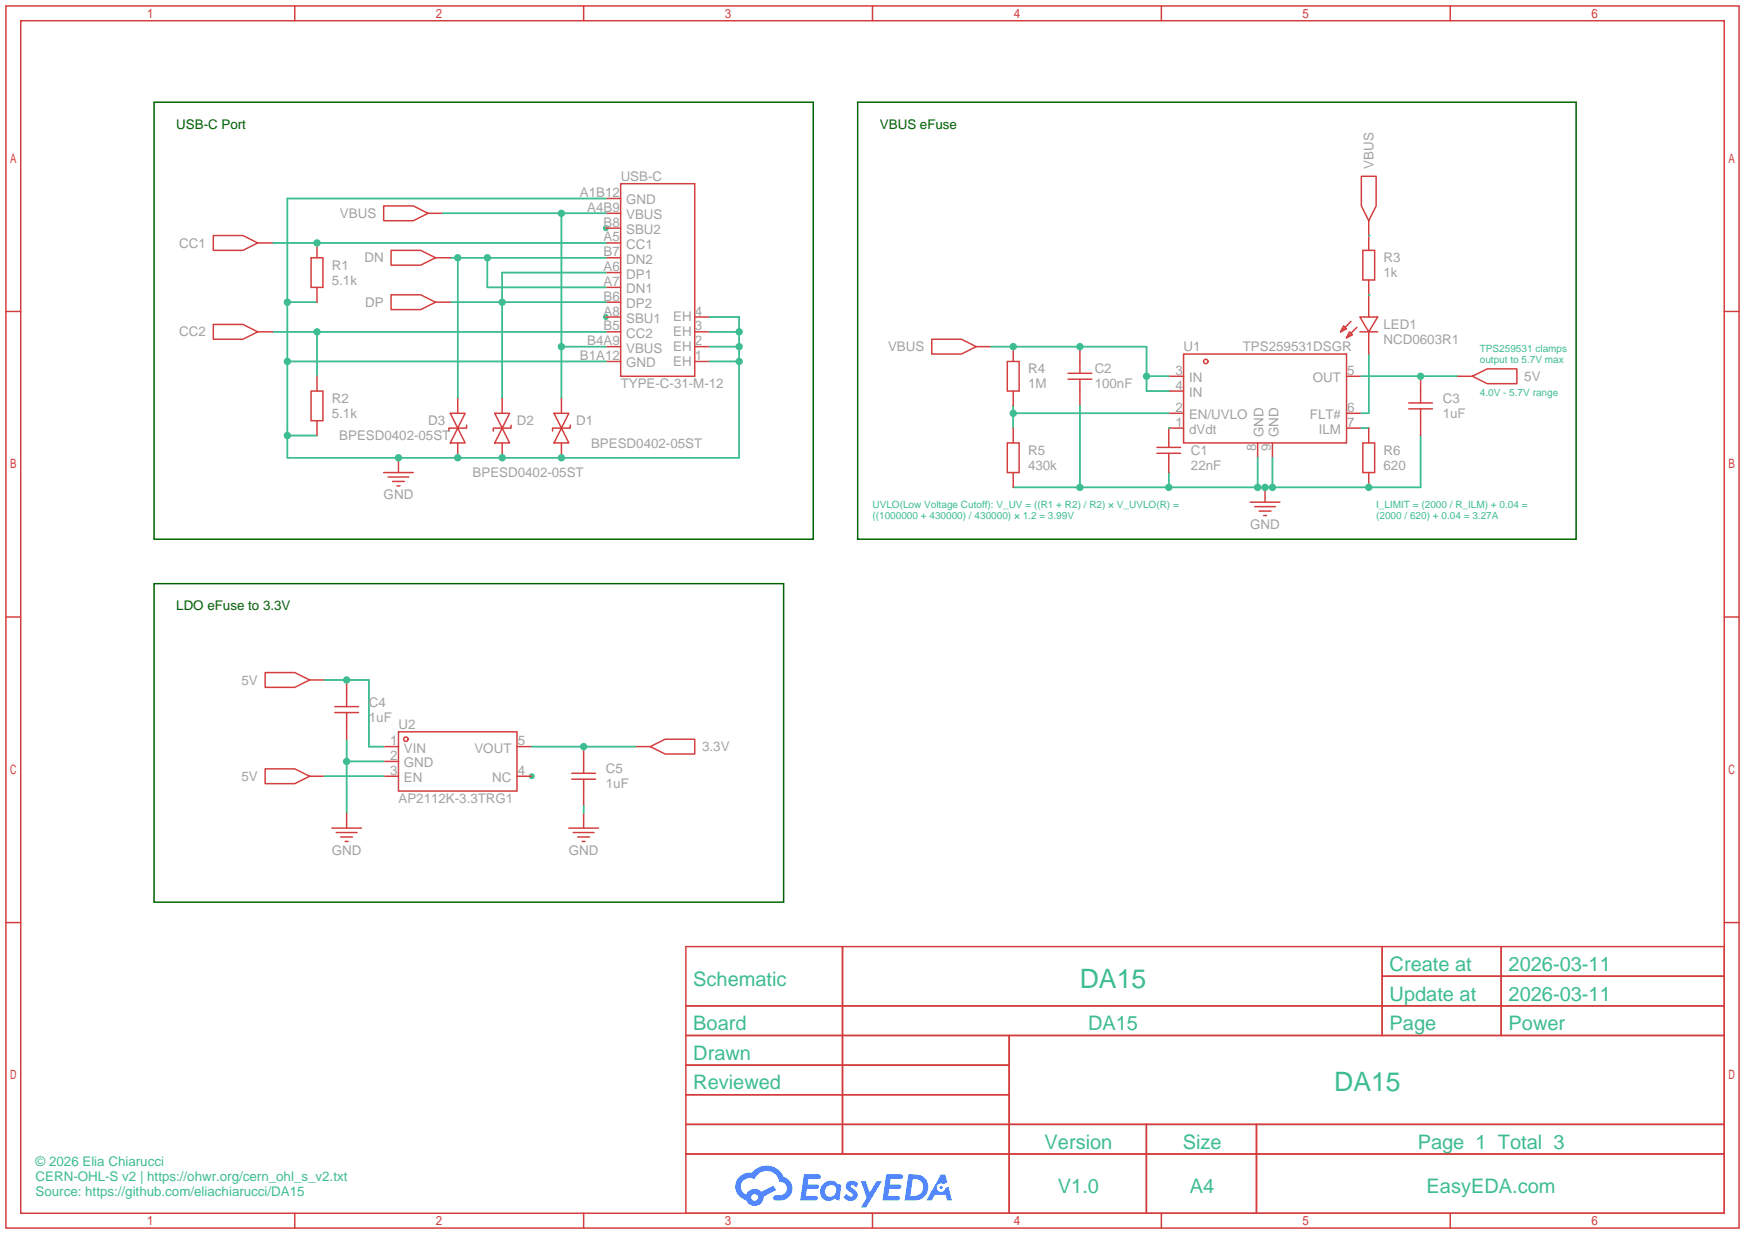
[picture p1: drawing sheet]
<svg xmlns="http://www.w3.org/2000/svg" width="299mm" height="212mm" viewBox="0 0 299 212" stroke-linecap="round" stroke-linejoin="round" font-family="sans-serif">
<g fill="#3dbd91">
<circle cx="103.9" cy="39.1" r=".51"/>
<circle cx="103.9" cy="54.4" r=".51"/>
<circle cx="91.2" cy="133.1" r=".51"/>
</g>
<g fill="none" stroke="#d43d3d" stroke-width=".25">
<path d="M1 1h297.2v209.6h-297.2zM3.6 3.6h292.1v204.4h-292.1zM50.5 1v2.6M100.1 1v2.6M149.6 1v2.6M199.1 1v2.6M248.7 1v2.6M1 53.4h2.6M295.7 53.4h2.5M1 105.8h2.6M295.7 105.8h2.5M1 158.2h2.6"/>
<path d="M295.7 158.2h2.5M117.6 162.3h178.1v45.7h-178.1zM117.6 172.5h178.1M117.6 177.5h178.1M144.5 162.3v35.6M173 177.5v30.5M237 162.3v15.2M237 167.4h58.7M257.4 162.3v15.2M117.6 182.6h55.4M117.6 192.8h178.1M117.6 187.7h55.4"/>
<path d="M117.6 197.9h178.1M196.6 192.8v15.2M215.4 192.8v15.2M50.5 208v2.6M100.1 208v2.6M149.6 208v2.6M199.1 208v2.6M248.7 208v2.6"/>
</g>
<g fill="#5487ff">
<path d="M145.3 202.7a1.3 1.3 0 0 1 1.9 .3l-.4 .6a.54 .54 0 0 0-.9-.2v.1a2.32 2.32 0 0 1 1.2 1.4 1.36 1.36 0 0 1-1.1 1 1.36 1.36 0 0 1-1.4-.6l.5-.6a.64 .64 0 0 0 .5 .5 .64 .64 0 0 0 .7-.3l-.2-.2a1.6 1.6 0 0 1-1.1-1.6z"/>
<path d="M147.6 202.5h.9l.6 2 1.2-2h.9l-2.7 4.6h-.9l1-1.7z"/>
<path d="M137.8 201.4h1.7a1.31 1.31 0 0 1 1.2 .2 .4 .4 0 0 1-.3 .5l-1.8 .1-.1 .9h1.6a.4 .4 0 0 1 .4 .4 .4 .4 0 0 1-.5 .4h-1.6l-.2 1.2h.8a1.23 1.23 0 0 1 1.2 .2 .39 .39 0 0 1-.4 .5h-2.6z"/>
<path d="M151.9 201.4h1.7a1.32 1.32 0 0 1 1.2 .2 .39 .39 0 0 1-.3 .5l-1.8 .1-.1 .9h1.6a.4 .4 0 0 1 .4 .4 .4 .4 0 0 1-.4 .4h-1.7l-.2 1.2h.8a1.23 1.23 0 0 1 1.2 .1 .39 .39 0 0 1-.4 .6h-2.6z"/>
<path d="M161.3 201.4h.8l.3 1.3-.6 .4a.75 .75 0 0 0-1.1 .3 .75 .75 0 0 0 .5 1 .75 .75 0 0 0 .9-.7l.5-.2 .6 2.3h-.8l-.3-.9h-1.8l-.5 .9h-1z"/>
<path d="M155.7 201.4l-.6 4.4h1.5a2.25 2.25 0 0 0 2.5-1.8 2.25 2.25 0 0 0-1.7-2.6zM156.5 202.1a1.5 1.5 0 0 1 1.8 1.6 1.5 1.5 0 0 1-1.9 1.4h-.3z"/>
<path d="M141.2 203a1.62 1.62 0 0 0-.4 2.1 1.62 1.62 0 0 0 2 .6l.4-.2 .3 .3h.4l.3-2.4-.1-.3-.5-.1a1.58 1.58 0 0 0-2.4 0zM141.8 203.5a.96 .96 0 0 1 1.4 0 .96 .96 0 0 1-.2 1.5 .95 .95 0 0 1-1.4-.1 .95 .95 0 0 1 .2-1.4z"/>
<path d="M126.8 201.8a2.37 2.37 0 0 0 1.1 4 1.54 1.54 0 0 0 1.8 1 1.54 1.54 0 0 0 1.2-1.6l2.2-1.1-.5-.8-2 1a1.57 1.57 0 0 0-2.7 .5 1.5 1.5 0 0 1-.7-2.1 1.5 1.5 0 0 1 2.2-.5 2.23 2.23 0 0 1 2.3-1.4 2.23 2.23 0 0 1 2 1.8 1.16 1.16 0 0 1 1.2 1.1 1.16 1.16 0 0 1-1.1 1.2h-.7a.47 .47 0 0 0-.5 .4 .47 .47 0 0 0 .4 .5 2.23 2.23 0 0 0 2.3-.6 2.23 2.23 0 0 0 .4-2.3 2.16 2.16 0 0 0-1.3-1.1 3.2 3.2 0 0 0-5.5-.7l-1.1 .1zM128.8 205.3a.6 .6 0 0 1 1.2 0 .6 .6 0 0 1-1.2 0z"/>
<circle cx="161.4" cy="203.6" r=".28"/>
</g>
<g fill="none" stroke="#d43d3d" stroke-width=".25">
<path d="M65.8 35.3h5.1l2.5 1.3-2.5 1.2h-5.1zM73.4 36.6h2.5M103.9 34h2.5M103.9 36.6h2.5M103.9 39.1h2.5M106.4 31.5h12.7v33h-12.7zM233.4 30.2h2.6v5.1l-1.3 2.5-1.3-2.5zM234.7 37.8v5.1M36.6 40.4h5.1l2.5 1.3-2.5 1.2h-5.1zM36.6 55.6h5.1l2.5 1.3-2.5 1.3h-5.1zM44.2 41.7h2.5M44.2 56.9h2.5"/>
<path d="M53.3 44.2h2.1v5.1h-2.1zM54.4 41.7v2.5M54.4 49.3v2.5M67.1 42.9h5l2.6 1.3-2.6 1.3h-5zM67.1 50.5h5l2.6 1.3-2.6 1.3h-5zM74.7 44.2h2.5M74.7 51.8h2.5M103.9 41.7h2.5M103.9 44.2h2.5M103.9 46.7h2.5M103.9 49.3h2.5M103.9 51.8h2.5"/>
<path d="M103.9 54.4h2.5M103.9 56.9h2.5M103.9 59.4h2.5M119.1 54.4h2.6M119.1 56.9h2.6M119.1 59.4h2.6M159.8 58.2h5l2.6 1.2-2.6 1.3h-5zM167.4 59.4h2.5M173.7 59.4v2.6M185.2 59.4v4.6M230.4 55.9l.5 .5-1 .5zM231.4 56.9l.5 .5-1 .5z"/>
<path d="M231.6 55.1l-1.7 1.8M232.7 56.1l-1.8 1.8M233.2 54.4h3l-1.5 2.5zM233.2 56.9h3M233.7 42.9h2v5.1h-2zM234.7 48v6.4M234.7 56.9v3.8M53.3 67.1h2.1v5h-2.1zM54.4 64.5v2.6M54.4 72.1v2.6M68.3 78.5v2.5M77.2 70.9h2.6l-1.3 2.5z"/>
<path d="M78.5 73.4l1.3 2.5h-2.6zM78.5 68.3v2.6M78.5 75.9v2.6M80 72.9v.5h-3v.5M84.8 70.9h2.6l-1.3 2.5zM86.1 73.4l1.3 2.5h-2.6zM86.1 68.3v2.6M86.1 75.9v2.6M87.6 72.9v.5h-3v.5M95 70.9h2.5l-1.2 2.5zM96.3 73.4l1.2 2.5h-2.5zM96.3 68.3v2.6"/>
<path d="M96.3 75.9v2.6M97.8 72.9v.5h-3.1v.5M103.9 62h2.5M119.1 62h2.6M172.7 62h2.1v5.1h-2.1zM172.7 75.9h2.1v5.1h-2.1zM173.7 67.1v2.5M173.7 73.4v2.5M183.1 65h4.1M183.1 64h4.1M185.2 65v4.6M198.4 76.7h4"/>
<path d="M198.4 77.7h4M200.4 70.9h2.5M200.4 64.5h2.5M200.4 67.1h2.5M200.4 77.7v3.3M202.9 60.7h28v15.2h-28zM202.9 73.4h-2.5v3.3M215.6 75.9v2.6M218.2 75.9v2.6M230.9 73.4h2.5M230.9 70.9h2.5M230.9 64.5h2.5"/>
<path d="M233.7 75.9h2v5.1h-2zM234.7 73.4v2.5M241.6 69.1h4M241.6 70.1h4M243.6 64.5v4.6M243.6 70.1v4.6M249.9 64.5h2.6M252.5 64.5l2.5-1.3h5.1v2.6h-5.1zM65.8 81h5.1M66.5 81.8h3.6M67.3 82.5h2M68.1 83.3h.5"/>
<path d="M173.7 81v2.6M214.4 86.1h5.1M215.1 86.9h3.6M215.9 87.6h2M216.7 88.4h.5M216.9 83.6v2.5M234.7 81v2.6M45.5 115.3h5l2.6 1.3-2.6 1.3h-5zM53.1 116.6h2.5M59.4 116.6v4.6M45.5 131.8h5l2.6 1.3-2.6 1.3h-5zM53.1 133.1h2.5"/>
<path d="M57.4 121.2h4.1M57.4 122.2h4.1M59.4 122.2v4.5M59.4 139.4v2.6M65.8 128h2.5M65.8 130.6h2.5M65.8 133.1h2.5M68.3 125.5h20.3v10.1h-20.3zM88.6 128h2.6M88.6 133.1h2.6M98 132.6h4.1M98 133.6h4.1"/>
<path d="M100.1 128v4.6M100.1 133.6v4.6M100.1 139.4v2.6M109 128h2.5M111.5 128l2.5-1.3h5.1v2.6h-5.1zM56.9 142h5.1M57.7 142.7h3.5M58.4 143.5h2.1M59.2 144.3h.5M97.5 142h5.1M98.3 142.7h3.6M99.1 143.5h2"/>
<path d="M99.8 144.3h.5"/>
<circle cx="206.8" cy="62" r=".38"/>
<circle cx="69.6" cy="126.7" r=".38"/>
</g>
<g fill="none" stroke="#3dbd91" stroke-width=".25">
<path d="M75.9 36.6h28M96.3 36.6v31.7M103.9 34h-54.6v44.5h77.4v-24.1h-5M46.7 56.9h57.2M46.7 41.7h57.2M49.3 51.8h5.1M54.4 56.9v7.6M77.2 51.8h26.7M77.2 44.2h26.7M78.5 44.2v24.1M83.6 44.2v5.1h20.3M96.3 59.4h7.6"/>
<path d="M103.9 46.7h-17.8v21.6M121.7 56.9h5M121.7 59.4h5M169.9 59.4h26.7v7.7h3.8M234.7 50.5h.1M234.7 40.4h.1M49.3 62h54.6M49.3 74.7h5.1M121.7 62h5M173.7 69.6v3.8M173.7 70.9h26.7M185.2 69.6v14"/>
<path d="M196.6 64.5h3.8M200.4 73.4h.1M215.6 78.5v5.1M218.2 78.5v5.1M233.4 64.5h16.5M233.4 73.4h1.3M234.7 60.7v10.2h-1.3M243.6 74.7v8.9h-69.9M200.4 81v2.6M55.6 116.6h7.6v11.4h2.6M55.6 133.1h10.2M59.4 126.7v12.7"/>
<path d="M59.4 130.6h6.4M91.2 128h17.8M100.1 138.2v1.2"/>
</g>
<path d="M26.4 17.5h113v75h-113zM147.1 17.5h123.2v75h-123.2zM26.4 100.1h108v54.6h-108z" fill="none" stroke="#060" stroke-width=".25"/>
<g fill="#3dbd91">
<circle cx="86.1" cy="51.8" r=".63"/>
<circle cx="83.6" cy="44.2" r=".63"/>
<circle cx="78.5" cy="44.2" r=".63"/>
<circle cx="54.4" cy="56.9" r=".63"/>
<circle cx="54.4" cy="41.7" r=".63"/>
<circle cx="49.3" cy="51.8" r=".63"/>
<circle cx="49.3" cy="62" r=".63"/>
<circle cx="49.3" cy="74.7" r=".63"/>
<circle cx="68.3" cy="78.5" r=".63"/>
<circle cx="78.5" cy="78.5" r=".63"/>
<circle cx="86.1" cy="78.5" r=".63"/>
<circle cx="96.3" cy="78.5" r=".63"/>
<circle cx="126.7" cy="62" r=".63"/>
<circle cx="126.7" cy="59.4" r=".63"/>
<circle cx="126.7" cy="56.9" r=".63"/>
<circle cx="96.3" cy="36.6" r=".63"/>
<circle cx="96.3" cy="59.4" r=".63"/>
<circle cx="196.6" cy="64.5" r=".63"/>
<circle cx="185.2" cy="59.4" r=".63"/>
<circle cx="173.7" cy="59.4" r=".63"/>
<circle cx="185.2" cy="83.6" r=".63"/>
<circle cx="200.4" cy="83.6" r=".63"/>
<circle cx="215.6" cy="83.6" r=".63"/>
<circle cx="216.9" cy="83.6" r=".63"/>
<circle cx="218.2" cy="83.6" r=".63"/>
<circle cx="234.7" cy="83.6" r=".63"/>
<circle cx="173.7" cy="70.9" r=".63"/>
<circle cx="243.6" cy="64.5" r=".63"/>
<circle cx="59.4" cy="116.6" r=".63"/>
<circle cx="59.4" cy="130.6" r=".63"/>
<circle cx="100.1" cy="128" r=".63"/>
</g>
<g font-size="4.6" fill="#3dbc91">
<text x="185.1" y="169.3">DA15</text>
<text x="228.8" y="187.1">DA15</text>
</g>
<g font-size="3.4" fill="#3dbc91">
<text x="238.3" y="166.5">Create at</text>
<text x="258.7" y="166.5">2026-03-11</text>
<text x="118.9" y="169">Schematic</text>
<text x="238.3" y="171.6">Update at</text>
<text x="258.7" y="171.6">2026-03-11</text>
<text x="118.9" y="176.6">Board</text>
<text x="186.6" y="176.6">DA15</text>
<text x="238.3" y="176.6">Page</text>
<text x="258.7" y="176.6">Power</text>
<text x="118.9" y="181.7">Drawn</text>
<text x="118.9" y="186.8">Reviewed</text>
<text x="179.1" y="197">Version</text>
<text x="202.8" y="197">Size</text>
<text x="243.1" y="197">Page 1 Total 3</text>
<text x="181.4" y="204.6">V1.0</text>
<text x="204" y="204.6">A4</text>
<text x="244.6" y="204.6">EasyEDA.com</text>
</g>
<g font-size="2.3" fill="#060">
<text x="30.2" y="22.1">USB-C Port</text>
<text x="150.9" y="22.1">VBUS eFuse</text>
<text x="30.2" y="104.7">LDO eFuse to 3.3V</text>
</g>
<g font-size="2.3" fill="#a2a2a2">
<text x="235.5" y="29" transform="rotate(-90 235.5 29)">VBUS</text>
<text x="99.4" y="33.8">A1B12</text>
<text x="106.4" y="31">USB-C</text>
<text x="107.4" y="35.1">GND</text>
<text x="58.3" y="37.4">VBUS</text>
<text x="100.7" y="36.3">A4B9</text>
<text x="103.5" y="38.9">B8</text>
<text x="103.5" y="41.4">A5</text>
<text x="107.4" y="37.6">VBUS</text>
<text x="107.4" y="40.1">SBU2</text>
<text x="30.7" y="42.4">CC1</text>
<text x="56.9" y="46.3">R1</text>
<text x="62.5" y="45">DN</text>
<text x="103.5" y="43.9">B7</text>
<text x="103.5" y="46.5">A6</text>
<text x="107.4" y="42.7">CC1</text>
<text x="107.4" y="45.2">DN2</text>
<text x="107.4" y="47.8">DP1</text>
<text x="237.2" y="45">R3</text>
<text x="237.2" y="47.5">1k</text>
<text x="56.9" y="48.8">5.1k</text>
<text x="62.6" y="52.6">DP</text>
<text x="103.5" y="49">A7</text>
<text x="103.5" y="51.6">B6</text>
<text x="107.4" y="50.3">DN1</text>
<text x="107.4" y="52.8">DP2</text>
<text x="30.7" y="57.7">CC2</text>
<text x="100.7" y="59.2">B4A9</text>
<text x="103.5" y="54.1">A8</text>
<text x="103.5" y="56.6">B5</text>
<text x="107.4" y="55.4">SBU1</text>
<text x="107.4" y="57.9">CC2</text>
<text x="115.4" y="55.1">EH</text>
<text x="115.4" y="57.7">EH</text>
<text x="119.1" y="54.1">4</text>
<text x="119.1" y="56.6">3</text>
<text x="119.1" y="59.2">2</text>
<text x="237.2" y="56.4">LED1</text>
<text x="237.2" y="59">NCD0603R1</text>
<text x="99.4" y="61.7">B1A12</text>
<text x="107.4" y="60.5">VBUS</text>
<text x="107.4" y="63">GND</text>
<text x="115.4" y="60.2">EH</text>
<text x="115.4" y="62.7">EH</text>
<text x="119.1" y="61.7">1</text>
<text x="152.3" y="60.2">VBUS</text>
<text x="176.3" y="64">R4</text>
<text x="187.7" y="64">C2</text>
<text x="201.5" y="64.3">3</text>
<text x="202.9" y="60.2">U1</text>
<text x="203.9" y="65.5">IN</text>
<text x="213.1" y="60.2">TPS259531DSGR</text>
<text x="225.1" y="65.5">OUT</text>
<text x="231" y="64.3">5</text>
<text x="261.4" y="65.3">5V</text>
<text x="56.9" y="69.1">R2</text>
<text x="56.9" y="71.7">5.1k</text>
<text x="106.4" y="66.6">TYPE-C-31-M-12</text>
<text x="176.3" y="66.6">1M</text>
<text x="187.7" y="66.6">100nF</text>
<text x="201.5" y="70.6">2</text>
<text x="201.5" y="66.8">4</text>
<text x="203.9" y="71.9">EN/UVLO</text>
<text x="203.9" y="68.1">IN</text>
<text x="224.6" y="71.9">FLT#</text>
<text x="231" y="70.6">6</text>
<text x="247.4" y="69.1">C3</text>
<text x="247.4" y="71.7">1uF</text>
<text x="58.2" y="75.5">BPESD0402-05ST</text>
<text x="73.4" y="72.9">D3</text>
<text x="88.6" y="72.9">D2</text>
<text x="98.8" y="72.9">D1</text>
<text x="101.3" y="76.7">BPESD0402-05ST</text>
<text x="201.5" y="73.2">1</text>
<text x="203.9" y="74.4">dVdt</text>
<text x="215.4" y="77.3" transform="rotate(-90 215.4 77.3)">8</text>
<text x="216.7" y="75" transform="rotate(-90 216.7 75)">GND</text>
<text x="217.9" y="77.3" transform="rotate(-90 217.9 77.3)">9</text>
<text x="219.2" y="75" transform="rotate(-90 219.2 75)">GND</text>
<text x="226.1" y="74.4">ILM</text>
<text x="231" y="73.2">7</text>
<text x="81" y="81.8">BPESD0402-05ST</text>
<text x="176.3" y="78">R5</text>
<text x="176.3" y="80.5">430k</text>
<text x="204.2" y="78">C1</text>
<text x="204.2" y="80.5">22nF</text>
<text x="237.2" y="78">R6</text>
<text x="237.2" y="80.5">620</text>
<text x="65.8" y="85.6">GND</text>
<text x="214.4" y="90.7">GND</text>
<text x="41.4" y="117.4">5V</text>
<text x="63.2" y="121.2">C4</text>
<text x="63.2" y="123.7">1uF</text>
<text x="68.3" y="125">U2</text>
<text x="66.9" y="127.8">1</text>
<text x="66.9" y="130.3">2</text>
<text x="69.3" y="129">VIN</text>
<text x="69.3" y="131.6">GND</text>
<text x="81.4" y="129">VOUT</text>
<text x="88.8" y="127.8">5</text>
<text x="120.4" y="128.8">3.3V</text>
<text x="41.4" y="133.9">5V</text>
<text x="66.9" y="132.8">3</text>
<text x="68.3" y="137.7">AP2112K-3.3TRG1</text>
<text x="69.3" y="134.1">EN</text>
<text x="84.4" y="134.1">NC</text>
<text x="88.8" y="132.8">4</text>
<text x="103.9" y="132.6">C5</text>
<text x="103.9" y="135.2">1uF</text>
<text x="56.9" y="146.6">GND</text>
<text x="97.5" y="146.6">GND</text>
</g>
<g font-size="2.3" fill="#3dbc91">
<text x="6.1" y="199.9">© 2026 Elia Chiarucci</text>
<text x="6.1" y="202.5">CERN-OHL-S v2 | https://ohwr.org/cern_ohl_s_v2.txt</text>
<text x="6.1" y="205">Source: https://github.com/eliachiarucci/DA15</text>
</g>
<g font-size="1.7" fill="#3dbc91">
<text x="253.7" y="60.3">TPS259531 clamps</text>
<text x="253.7" y="62.3">output to 5.7V max</text>
<text x="253.7" y="68">4.0V - 5.7V range</text>
<text x="149.6" y="87">UVLO(Low Voltage Cutoff): V_UV = ((R1 + R2) / R2) × V_UVLO(R) =</text>
<text x="149.6" y="88.9">((1000000 + 430000) / 430000) × 1.2 = 3.99V</text>
<text x="236" y="87">I_LIMIT = (2000 / R_ILM) + 0.04 =</text>
<text x="236" y="88.9">(2000 / 620) + 0.04 = 3.27A</text>
</g>
</svg>
